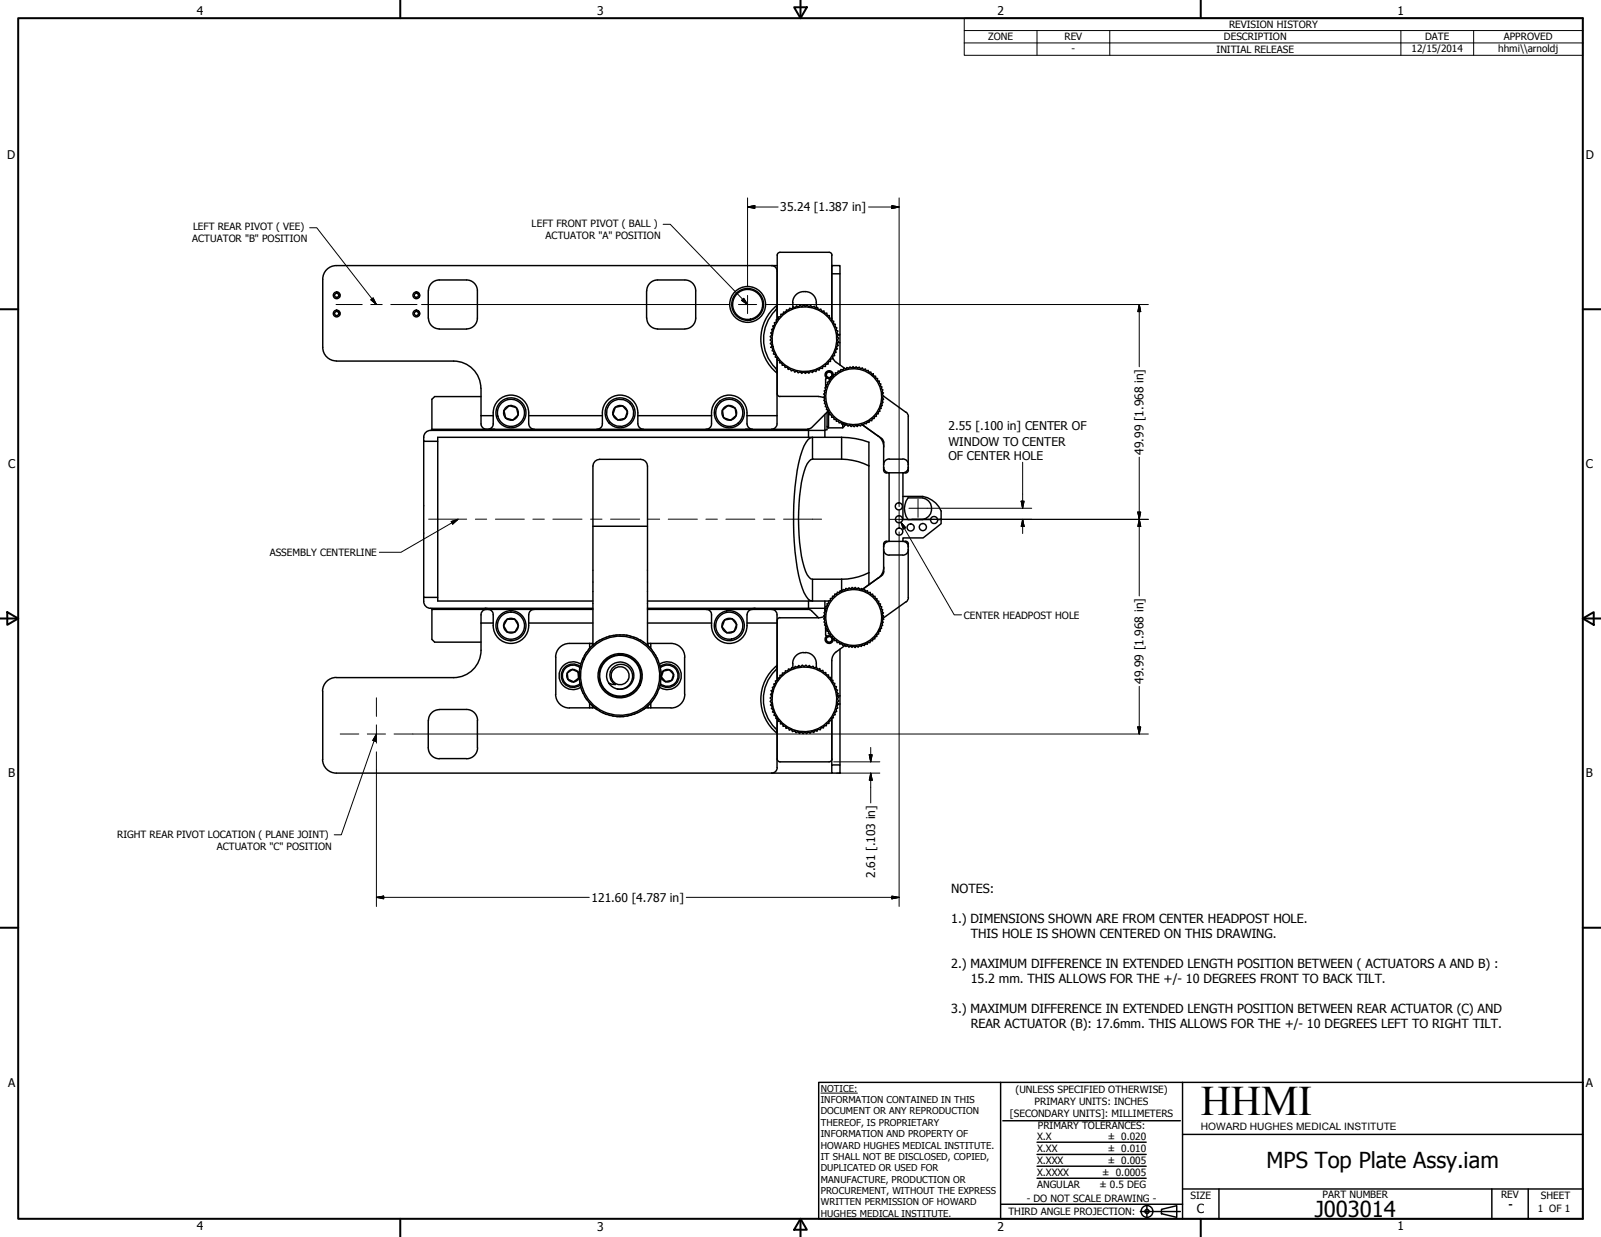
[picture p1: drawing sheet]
<svg xmlns="http://www.w3.org/2000/svg" width="559mm" height="432mm" viewBox="0 0 559 432" stroke-linecap="round" stroke-linejoin="round" font-family="sans-serif">
<!-- layer: Visible (ANSI) -->
<g fill="none" stroke="#000" stroke-width=".51">
<path d="M117.4 92.7a4.7 4.7 0 0 0-4.8 4.7v23.9a4.7 4.7 0 0 0 4.8 4.7M117.4 92.7h153.9M239 97.7h-9.5a3.8 3.8 0 0 0-3.8 3.8M239 97.7a3.8 3.8 0 0 1 3.8 3.8M269.3 92.7l1.4 .6 .5 1.3v17M271.3 89v22.5M289.4 88.1h-17.1a.98 .98 0 0 0-1 1M289.4 88.1a.98 .98 0 0 1 1 1M290.3 92.7h2.9v2.9h-2.9zM290.3 89v23M293.2 95.6v21.2M118.1 108.5l.5 .6-.1 1"/>
<path d="M118.1 102.1l.5 .6-.1 1.1M145.7 102.1h.2M145.8 102.1l.2 .1a1.27 1.27 0 0 1 .3 1.6M145.9 108.5l.5 .6-.1 1M149.5 101.5v9.6M149.5 111a3.8 3.8 0 0 0 3.8 3.8l9.5 .1a3.9 3.9 0 0 0 3.8-3.9M149.5 101.5a3.8 3.8 0 0 1 3.8-3.8h9.5a3.8 3.8 0 0 1 3.8 3.8M166.6 101.5v9.6M225.7 101.5v9.6M225.7 111a3.8 3.8 0 0 0 3.8 3.8l9.5 .1M242.8 111a3.8 3.8 0 0 1-3.8 3.8M242.8 101.5v9.6"/>
<path d="M271.2 107a3.8 3.8 0 0 1-1.6 2.5 14.4 14.4 0 0 0 1.3 19.3l.3 1.1M271.2 106.6a15.2 15.2 0 0 0 0 23.6M272.5 109.7h.9l.1-.8 .8 .1 .2-.9 .8 .3 .3-.8 .8 .3 .4-.8 .8 .3 .4-.7 .7 .5 .5-.7 .7 .6 .6-.7 .6 .6 .6-.6 .6 .7 .7-.5 .5 .7 .7-.4 .4 .7 .8-.3 .3 .8 .8-.2 .3 .8 .8-.2 .1 .8h.9v.8l.9 .1-.1 .8 .9 .1-.1 .9 .8 .1-.2 .9 .8 .2-.3 .8 .8 .4-.4 .8 .8 .4-.5 .7 .7 .5-.5 .7 .6 .6-.6 .6 .5 .6-.6 .6 .5 .7-.8 .5 .5 .7-.8 .4 .3 .8-.7 .3 .2 .8-.8 .2 .2 .9-.9 .1 .1 .9h-.8v.9h-.9l-.1 .9-.9-.2-.1 .9-.9-.3-.3 .8-.8-.3-.3 .8-.8-.4-.4 .7-.8-.4-.5 .7-.6-.5-.6 .6-.6-.6-.7 .6-.5-.7-.7 .5-.5-.7-.7 .4-.4-.7-.8 .3-.4-.8-.7 .3-.3-.9-.8 .2-.2-.9-.8 .1-.1-.8h-.8v-.9l-.8-.1 .1-.9-.8-.1 .2-.9-.9-.2 .4-.9-.8-.3 .4-.7-.8-.5 .5-.7-.7-.5 .5-.7-.6-.6 .6-.6-.6-.6 .7-.6-.5-.7 .7-.4-.4-.8 .8-.4-.4-.8 .8-.3-.2-.9 .8-.1-.2-.9 .8-.2v-.8h.8zM276.7 105.6v1.7M281.1 101.8a3.8 3.8 0 0 1 3.8 3.8M281.1 101.8a3.9 3.9 0 0 0-4.4 3.8M284.9 105.6v1.9M292.6 116.8h.6v2.8h-.8M293.2 119.6v7.8M117.4 126h40.9a9.5 9.5 0 0 1 9.5 9.5M167.9 135.6v12.4a2.01 2.01 0 0 0 1.9 1.9M167.9 138.4h-16.2l-1 1v10.8"/>
<path d="M271.2 129.9v15.2M271.2 124.8v5.1M271.3 125.7v11.7a.98 .98 0 0 0 1 1h13.4l1.8 .4M271.3 124.8v.8M288.2 132.4v2.9M288.2 136v.1M288.5 132h1.6M288.6 132l-.4 .4M290.1 131.8l-.4 .2M290.3 131.5a1.17 1.17 0 0 0-.3-1.7 1.17 1.17 0 0 0-1.7 .6 1.17 1.17 0 0 0 .8 1.6M290.6 124.8l1.3 1.7M290.8 130.8h.7l.1-.7 .8 .1 .1-.7 .7 .2 .3-.7 .7 .2 .3-.7 .7 .4 .4-.6 .6 .4 .5-.6 .5 .4 .6-.5 .5 .5 .5-.5 .5 .6 .6-.5 .5 .7 .6-.4 .4 .7 .7-.3 .2 .7 .7-.2 .2 .7 .8-.1 .1 .7h.7l.1 .7h.7v.7l.7 .1-.1 .8 .8 .1-.2 .8 .7 .2-.3 .7 .6 .4-.3 .6 .7 .4-.4 .6 .6 .5-.5 .5 .5 .6-.5 .5 .5 .6-.6 .4 .4 .7-.5 .3 .3 .7-.7 .4 .3 .7-.7 .2 .2 .8-.7 .2 .2 .7-.8 .1 .1 .8h-.8v.7h-.7l-.1 .8-.8-.2-.2 .7-.7-.1-.2 .7-.7-.3-.3 .7-.7-.3-.3 .6-.7-.4-.5 .6-.6-.5-.5 .6-.5-.5-.5 .4-.6-.6-.5 .5-.5-.7-.6 .4-.3-.7-.7 .3-.3-.7-.7 .2-.2-.7-.8 .2-.1-.7h-.7l-.1-.7h-.7v-.8l-.7-.1 .1-.7-.8-.2 .2-.7-.7-.3 .3-.7-.7-.3 .4-.7-.7-.4 .4-.6-.6-.4 .5-.6-.5-.5 .5-.6-.5-.6 .6-.4-.4-.6 .6-.4-.4-.7 .6-.3-.2-.7 .7-.3-.3-.7 .8-.2-.1-.7 .7-.2-.1-.7h.8z"/>
<path d="M290.8 131.2l-.1 .3M290.8 130.8a1.43 1.43 0 0 0-2.1-1.2 1.43 1.43 0 0 0-.1 2.4M291.9 126.5l3.3 2.3M308.4 138.3l7.8 5.7M147.9 154.1v54.4h4.9M150.7 149.9h131.2M167.9 145.1h4.2M170.2 149.9a1.91 1.91 0 0 0 1.9-1.9 10.2 10.2 0 0 1 1.2-7.5 6.2 6.2 0 0 1 7-2.3 6.2 6.2 0 0 1 4.2 5.9v3.9a2.01 2.01 0 0 0 1.9 1.9M172.6 149.8l-3.3 .4M175.9 143.4l1.8-1.8 2.6 .7 .5 2.5-1.8 1.8-2.5-.7zM184.5 145.1h25.7M208.3 149.9a1.9 1.9 0 0 0 1.9-1.9 10.2 10.2 0 0 1 1.2-7.5 6.2 6.2 0 0 1 7-2.3 6.2 6.2 0 0 1 4.2 5.9v3.9a2.01 2.01 0 0 0 1.9 1.9"/>
<path d="M214.8 142.2l2.5-.5 1.7 1.9-.8 2.4-2.6 .6-1.7-1.9zM222.6 145.1h25.7M246.4 149.9a1.9 1.9 0 0 0 1.9-1.9 10.2 10.2 0 0 1 1.2-7.5 6.2 6.2 0 0 1 7-2.3 6.2 6.2 0 0 1 4.2 5.9v3.9a2.01 2.01 0 0 0 1.9 1.9M252.2 143.2l1.9-1.7 2.5 1 .4 2.5-2 1.7-2.5-.9zM260.3 149.8l3.2 .4M260.7 145.1h10.5M271.2 145.1v2.9a2.01 2.01 0 0 1-1.9 1.9M281.9 149.9l.3-.1v.4h-132l-1 .3-.8 .6a3.6 3.6 0 0 0-.5 3h4.9M283.2 149.2l-1.3 .6M287.9 150.2h-5.7v2.5M287.9 144.7v5.5M287.9 150.2v2.5"/>
<path d="M288.7 143.9v6.2h-.8M288.7 148.8l.5 .6M289.1 143.5l-5.8 5.8M289.2 144v5.4M293.8 152.7a28.3 28.3 0 0 1 9.5 1.7v49.7M293.8 152.7h-10.2v7.6h10.2M293.8 152.7v7.6M294.1 148v1.4M294.6 148.1v.7l-.5 .6h-4.9M300.7 148.1l7 4.9 .5 .5 .3 1.1M306.5 152.2l1.3 1.4 .7 2.5M308.4 154.6v9.5"/>
<path d="M316.2 143.9l.6 .5 .3 1M317 145.5v18.6M283.6 160.3a4.1 4.1 0 0 0-2.4 2.8 65.1 65.1 0 0 0-2.1 26.2l1.1 6.8a10.9 10.9 0 0 0 2.8 6l.6 .1M293.8 160.3a22.9 22.9 0 0 1 9.5 2.3M308.4 163.1l.6 1.4 1.4 .5M308.4 164.1a.98 .98 0 0 0 1 1M309.4 165h6.6M310.3 165v24M310.3 160.3h4.8M310.4 160.2l-1.4 .6-.6 1.3M315.1 160.2l1.4 .6 .6 1.3M315.2 173.3h6.9a8.8 8.8 0 0 1 6.4 5.1v3h-1.3a1.21 1.21 0 0 0-1.2-1.1 1.21 1.21 0 0 0-1.2 1.1"/>
<path d="M317.1 164.1a.98 .98 0 0 1-1 1M317.1 163.1l-.6 1.4-1.4 .5 .1 16.4h9.6M206.9 183.7v-21a2.39 2.39 0 0 1 2.4-2.4h14.3a2.39 2.39 0 0 1 2.4 2.4v21M303.3 199.9a20.8 20.8 0 0 1-9.5 2.3M308.4 191.9l.6 1.3 1.4 .6M308.4 189.9v9.6M308.5 198l-.4 1.9-1.1 1.5-6.1 4.4 7.1-5 .5-1.4M309.4 189h6.6M309.4 188.9a.98 .98 0 0 0-1 1M310.3 193.7h4.8M310.4 189l-1.4 .5-.6 1.4M316.1 188.9a.98 .98 0 0 1 1 1"/>
<path d="M316.9 181.4a6.3 6.3 0 0 1 0-7.6h5.1a3.8 3.8 0 0 1 3.2 3.8 3.8 3.8 0 0 1-3.2 3.8M317 189.9v18.6M317.1 191.9l-.6 1.3-1.4 .6M324.8 181.4a1.24 1.24 0 0 0 1.2 1.4 1.24 1.24 0 0 0 1.3-1.4M328.5 181.4v1.4l-6.3 5h-7l-.1 1.2 1.4 .5 .6 1.4M147.9 208.5a2.91 2.91 0 0 0 1.8 3.8h57.2M150.7 212.3v.4M167.9 217.5h4.2M169.4 212.3l3.2 .4M169.8 212.7h-19.1v10.5l1 1h16.2M169.8 212.7a1.79 1.79 0 0 0-1.9 1.9v12.4M169.8 212.7h37.1"/>
<path d="M170.2 212.7a1.79 1.79 0 0 1 1.9 1.9 10.1 10.1 0 0 0 1.2 7.5 6.2 6.2 0 0 0 7 2.2 6.2 6.2 0 0 0 4.2-5.9v-3.8a1.9 1.9 0 0 1 1.9-1.9M177 216.2h2.6l1.4 2.2-1.3 2.3h-2.6l-1.3-2.3zM184.5 217.5h22.4M226 209.8h63.2M226 217.5h22.3M246.4 212.7a1.79 1.79 0 0 1 1.9 1.9 10.1 10.1 0 0 0 1.2 7.5 6.2 6.2 0 0 0 7.4 2 6.2 6.2 0 0 0 3.8-6.6v-2.9a1.9 1.9 0 0 1 1.9-1.9M260.7 217.5h10.5M263.5 212.3l-3.2 .4M269.3 212.7a1.79 1.79 0 0 1 1.9 1.9v23M281.9 212.7l1.1 .3 2.7 2.6M282.2 209.8v2.5h-56.2M285.7 215.6h-13.4a.98 .98 0 0 0-1 1v21"/>
<path d="M287.7 215.2l-2 .4M287.9 212.3h-5.7v.4h-56.2M287.9 209.8v2.9M287.9 212.9v.7M287.9 214.3v.3M287.9 212.5h.4M288.2 218.4v.7M288.2 219.3v2.3M290.6 208.1h.7l.1-.8 .7 .2 .2-.8 .7 .2 .2-.7 .7 .2 .4-.7 .6 .4 .4-.7 .6 .4 .5-.6 .5 .4 .5-.6 .6 .5 .5-.5 .5 .6 .7-.4 .3 .6 .7-.4 .4 .7 .7-.4 .3 .7 .7-.2 .2 .7 .7-.1 .1 .7 .8-.1 .1 .8h.7v.7l.7 .1v.7l.7 .2-.2 .7 .7 .2-.2 .7 .7 .3-.3 .7 .6 .4-.4 .6 .7 .4-.6 .7 .6 .4-.5 .6 .5 .6-.6 .4 .5 .6-.6 .5 .4 .6-.7 .4 .3 .6-.7 .3 .3 .7-.7 .2 .1 .8-.7 .1 .1 .8h-.8l.1 .8h-.8l-.1 .7-.7-.1-.1 .7-.8-.1-.2 .7-.8-.2-.2 .7-.7-.4-.4 .7-.6-.4-.5 .6-.5-.4-.6 .6-.5-.6-.5 .5-.5-.5-.6 .4-.5-.6-.6 .4-.4-.7-.7 .3-.2-.6-.8 .2-.2-.7-.7 .1-.2-.7h-.7l-.1-.7h-.7v-.7l-.7-.1 .1-.7-.8-.2 .2-.7-.8-.2 .3-.7-.7-.3 .3-.7-.6-.4 .4-.6-.6-.4 .4-.7-.5-.5 .5-.5-.5-.6 .5-.5-.4-.5 .6-.5-.4-.6 .7-.4-.3-.7 .7-.2-.3-.7 .7-.3-.1-.7 .7-.2-.1-.7h.8zM293.8 202.2h-10.2v7.6a3.9 3.9 0 0 1-3-3 65 65 0 0 1-3.6-23.9 83.2 83.2 0 0 1 3-25.5 8.3 8.3 0 0 1 2.8-4.6l.8-.1h-130.8v57.1h54.1M293.8 202.2v4.2M316.2 210.1l-8 5.7"/>
<path d="M317.1 208.6l-.2 .7-.7 .8M117.4 236.5a4.8 4.8 0 0 0-4.8 4.8M167.9 227a9.6 9.6 0 0 1-9.6 9.5h-40.9M194 229.4v12.9M198 234.9l1.8-1.2 1.9 .9 .2 2.1-1.7 1.3-2-.9zM198.7 224.6a4.8 4.8 0 0 0-4.8 4.8M198.8 224.6h8M202.2 237v.4M202.2 235.7v1.3M202.3 234.5l-.2 1.2M202.3 237.4l.3 2.2 1 2.5M202.4 233.2l-.2 1.3"/>
<path d="M202.5 233.1a3.7 3.7 0 0 0-5.2 .2 3.7 3.7 0 0 0 0 5.2 3.7 3.7 0 0 0 5.2 .1M202.6 232.7a4.1 4.1 0 0 0-5.6 .4 4.1 4.1 0 0 0 0 5.6 4.1 4.1 0 0 0 5.6 .4M202.7 232l-.3 1.3M202.8 231.9a4.9 4.9 0 0 0-7.7 4 4.9 4.9 0 0 0 7.7 4M202.9 231.2l-.3 .8M203.5 229.7l-.5 1.5M204 229l-.4 .7M204.8 227.5l-.9 1.4M205.4 226.9l-.6 .7M205.8 224.6v1.8M206.9 224.6h-.1v.8M206.9 225.2v-41.5h19.1v41.5"/>
<path d="M207.1 225.1l-1.8 1.8M207.3 224.8l-.2 .3M208.1 224.3l-.7 .6M209.4 223.4l-1.4 .9M212.5 238.4a4.8 4.8 0 0 1 2.5-7.1 4.8 4.8 0 0 1 6.2 4.3 4.8 4.8 0 0 1-5.7 4.9 4.4 4.4 0 0 0 5.3-3.6 4.4 4.4 0 0 0-4.1-5 3.8 3.8 0 0 0-3.7 2.8 3.8 3.8 0 0 0 1.8 4.3M212.5 238.4l1.1 .5 1.2 .1M212.5 238.5l1.3 1.3 1.7 .7M212.5 222.2l-3.1 1.3M212.9 222l-.4 .1M217.4 221.7h-2.3l-2.2 .4M217.4 221.6l2.5 .4M219.9 222l1.5 .5"/>
<path d="M221.5 222.5l1.1 .5M222.6 223l1.9 1M224.4 224.1l.3 .2M224.8 224.2l.7 .5M225.4 224.8l.3 .2M225.8 225l.6 .6M226 224.6h8.2a4.8 4.8 0 0 1 4.8 4.8M226.2 224.6v.8M226.3 225.6l.3 .3M226.7 225.8l2.2 3M227.1 224.6v1.8M228.9 228.9l.4 .7"/>
<path d="M229.3 229.6l.5 1.1M229.8 230.8l.5 1.3 .4 2.7M230.2 231.9a4.9 4.9 0 0 1 7.6 4 4.9 4.9 0 0 1-7.6 4M230.4 232.7a4.1 4.1 0 0 1 5.6 .4 4.1 4.1 0 0 1-.1 5.6 4.1 4.1 0 0 1-5.5 .4M230.5 233.1a3.7 3.7 0 0 1 5.1 .2 3.7 3.7 0 0 1 0 5.2 3.7 3.7 0 0 1-5.1 .1M230.6 238.1l-.6 2.4M230.6 237.3l-.1 .8M230.7 234.8v2.1M230.7 236.9v.4M233.6 233.8l1.5 1.6M233.6 233.8l-2.1 .5-.7 2 1.5 1.6 2.1-.4 .7-2.1M233.6 233.8a2.19 2.19 0 0 0-2.8 1.8 2.19 2.19 0 0 0 2.2 2.5 2.19 2.19 0 0 0 2.1-2.7"/>
<path d="M233.6 233.8l.8 .4 .7 1.2M239 229.4v12.9M256.2 220.4l-1.2 .5-1.4-.1M256.2 220.4a2.57 2.57 0 0 0 0-3.9 2.57 2.57 0 0 0-3.9 .6 2.57 2.57 0 0 0 1.3 3.7M256.2 220.4l-2.5 .5M256.2 220.4l.9-2.4-1.6-2-2.6 .4-.9 2.4 1.7 2.1M270.6 234a14.3 14.3 0 0 0 0 20.2M271.2 232.7l-.6 1.4M271.2 232.3a15.2 15.2 0 0 0 0 23.7M272.2 235.7h.8l.1-.8h.9l.1-.8 .9 .2 .2-.8 .8 .2 .4-.7 .8 .3 .4-.7 .7 .4 .5-.7 .7 .5 .5-.6 .7 .5 .6-.5 .6 .6 .6-.5 .5 .7 .8-.5 .4 .7 .8-.3 .3 .8 .8-.3 .3 .8 .8-.2 .2 .8h.8l.2 .8h.8v.8l.8 .1-.1 .9 .9 .1-.2 .8 .8 .3-.3 .8 .9 .3-.4 .8 .8 .4-.5 .7 .7 .5-.5 .7 .6 .6-.5 .6 .6 .7-.6 .5 .5 .7-.7 .5 .4 .7-.7 .4 .3 .8-.7 .4 .2 .8-.8 .2 .2 .9-.8 .2 .1 .8-.9 .1 .1 .8h-.9l-.1 .9-.8-.1-.2 .8-.8-.2-.3 .9-.8-.3-.3 .8-.8-.3-.4 .7-.7-.4-.5 .7-.7-.5-.5 .6-.7-.6-.6 .6-.6-.6-.7 .5-.5-.7-.7 .5-.4-.8-.8 .4-.4-.8-.7 .3-.3-.8-.9 .2-.1-.9-.9 .2-.1-.9h-.8v-.9h-.9l.2-.8-.9-.2 .2-.9-.9-.2 .3-.8-.8-.4 .4-.7-.8-.5 .5-.7-.8-.5 .5-.7-.6-.5 .6-.7-.6-.6 .6-.5-.5-.7 .7-.5-.4-.8 .7-.4-.3-.7 .7-.4-.2-.8 .7-.3-.2-.8 .9-.1-.1-.9 .8-.1zM276.7 231.6v1.5M280.5 227.8a3.8 3.8 0 0 0-3.8 3.8"/>
<path d="M280.5 227.8h.6M281.1 227.8a3.8 3.8 0 0 1 3.8 3.8M284.9 231.6v1.3M288.2 221.6l.4 .4M288.5 222h1.3M288.6 222a1.43 1.43 0 0 0 .2 2.5 1.43 1.43 0 0 0 2-1.5M289.1 222a1.17 1.17 0 0 0-.8 1.4 1.17 1.17 0 0 0 1.3 .9 1.17 1.17 0 0 0 1-1.3M289.7 222l.1 .1M290 222.2l.5 .6M290.3 230.6v6.8M290.5 222.2v.1M291.9 227.5l-1.2 1.3-.4 1.8"/>
<path d="M293.2 226.6v40.4M295 225.3l-3.1 2.2M112.6 241.3v23.8M153.3 247.6h9.5a3.8 3.8 0 0 1 3.9 3.9l-.1 9.5a3.7 3.7 0 0 1-3.8 3.9l-9.5-.1a3.7 3.7 0 0 1-3.8-3.8v-9.5M153.3 247.7a3.8 3.8 0 0 0-3.8 3.8M193.9 242.3a4.8 4.8 0 0 0 4.8 4.8M198.8 247.1h8.8M203.6 242.1l.4 .8M204 242.9l.8 1.4M204.9 244.2l.8 1M205.6 245.3l.6 .6M205.8 245.4v1.7"/>
<path d="M206.3 245.9l.9 .8M206.8 246.3v.8M207.1 246.7l.3 .3M207.4 246.9l1.1 .8M207.5 246.9l.6 .6M208.1 247.5l.3 .2M208.5 247.7l1 .6M209.5 248.4l1.1 .5M210.6 248.9l2 .7M212.6 249.7l1.2 .2M213.8 249.9l.4 .1M214.2 249.9l2.5 .2"/>
<path d="M217.9 250.1l-1.2 .1M218.8 249.9l-.9 .1M221.2 249.3l-2.4 .7M222.7 248.7l-1.5 .7M223.5 248.3l-.8 .4M223.8 248.1l-.4 .2M224.8 247.4l-1 .7M225.5 246.9l-1 .8M226.2 246.3v.8M227.1 245.4v1.7M228.1 244.2l-1.5 1.8-1.8 1.5M228.8 243.2l-.8 1"/>
<path d="M228.9 242.8l-.2 .3M229.9 240.5l-.9 2.3M239 242.3a4.8 4.8 0 0 1-4.8 4.8h-8.8M270.6 254.2l.6 1.4M271.2 250.8v17.2M271.3 250.9v14.1M290.3 250.7v16.3M292.2 242.9h1M292.5 245.7h.7M112.6 265.1a4.8 4.8 0 0 0 4.8 4.8M117.4 269.9h172.9M271.3 267.9l-.6 1.4-1.4 .6"/>
<path d="M271.3 265a.98 .98 0 0 0 1 .9h17.1M290.3 267h2.9v2.9h-2.9zM290.4 265a.98 .98 0 0 1-1 .9"/>
<circle cx="117.5" cy="109.4" r="1.17"/>
<circle cx="117.5" cy="103.1" r="1.17"/>
<circle cx="117.5" cy="109.4" r=".73"/>
<circle cx="117.5" cy="103.1" r=".73"/>
<circle cx="145.3" cy="109.4" r="1.17"/>
<circle cx="145.3" cy="103.1" r="1.17"/>
<circle cx="145.3" cy="103.1" r=".73"/>
<circle cx="145.3" cy="109.4" r=".73"/>
<circle cx="261" cy="106.3" r="6.3"/>
<circle cx="261" cy="106.3" r="5.2"/>
<circle cx="261" cy="106.3" r="5.6"/>
<circle cx="280.8" cy="118.4" r="11.3"/>
<circle cx="289.4" cy="130.8" r=".98"/>
<circle cx="298" cy="138.5" r="9.7"/>
<circle cx="178.3" cy="144.1" r="5.2"/>
<circle cx="178.3" cy="144.1" r="2.57"/>
<circle cx="178.3" cy="144.1" r="4.7"/>
<circle cx="216.4" cy="144.1" r="4.7"/>
<circle cx="216.4" cy="144.1" r="2.57"/>
<circle cx="216.4" cy="144.1" r="5.2"/>
<circle cx="254.5" cy="144.1" r="4.7"/>
<circle cx="254.5" cy="144.1" r="5.2"/>
<circle cx="254.5" cy="144.1" r="2.57"/>
<circle cx="313.7" cy="176.8" r="1.24"/>
<circle cx="313.8" cy="181.3" r="1.24"/>
<circle cx="313.8" cy="185.6" r="1.24"/>
<circle cx="317.8" cy="184.1" r="1.24"/>
<circle cx="322.1" cy="184" r="1.24"/>
<circle cx="178.3" cy="218.4" r="4.7"/>
<circle cx="178.3" cy="218.4" r="2.57"/>
<circle cx="178.3" cy="218.4" r="5.2"/>
<circle cx="254.5" cy="218.4" r="5.2"/>
<circle cx="254.5" cy="218.4" r="4.7"/>
<circle cx="298" cy="215.6" r="9.7"/>
<circle cx="200" cy="235.9" r="2.19"/>
<circle cx="216.4" cy="235.9" r="7.7"/>
<circle cx="216.4" cy="235.9" r="3.1"/>
<circle cx="216.4" cy="235.9" r="7.1"/>
<circle cx="216.4" cy="235.9" r="7.3"/>
<circle cx="216.4" cy="235.9" r="13.8"/>
<circle cx="289.4" cy="223.2" r=".98"/>
<circle cx="280.8" cy="244.1" r="11.3"/>
</g>
<circle cx="290.3" cy="92.7" r=".25" fill="#000"/>
<!-- layer: Border (ANSI) -->
<g fill="none" stroke="#000" stroke-width=".7">
<path d="M6.3 6.3h546.1v419.1h-546.1zM139.7 0v6.3M277.2 2.5h4.4l-2.2 3.8zM279.4 0v6.3M419.1 0v6.3M0 107.9h6.3M552.4 107.9h6.4M0 215.9h6.3M2.5 213.7l3.8 2.2-3.8 2.2zM552.4 215.9l3.9-2.2v4.4zM552.4 215.9h6.4M0 323.8h6.3"/>
<path d="M552.4 323.8h6.4M139.7 425.4v6.4M279.4 425.4l2.2 3.9h-4.4zM279.4 425.4v6.4M419.1 425.4v6.4"/>
</g>
<!-- layer: Title (ANSI) -->
<g fill="none" stroke="#000" stroke-width=".51">
<path d="M285.8 377.8h266.6v47.6h-266.6zM349.2 377.8v47.6M412.7 377.8v47.6M350 391.2h62M361.9 398.7h38.1M412.7 396h139.7M361.9 411.3h38.1M361.9 407.1h38.1M361.9 403h38.1M412.7 415h139.7M425.4 415v10.4M520.7 415v10.4"/>
<path d="M533.4 415v10.4M349.2 420.4h63.5M398 422.9h14M400.3 420.6v4.6M405.4 422.1l5.3-1.2v4l-5.3-1.2z"/>
<circle cx="400.3" cy="422.9" r="2.06"/>
<circle cx="400.3" cy="422.9" r=".73"/>
</g>
<path d="M286.5 381.6h12.8" fill="none" stroke="#000" stroke-width=".35"/>
<!-- layer: Symbol (ANSI) -->
<g fill="none" stroke="#000" stroke-width=".35">
<path d="M336.5 10.7v-4.4h215.9v4.4M336.5 15h215.9M361.9 10.7v8.6M387.3 10.7v8.6M488.9 10.7v8.6M514.3 10.7v8.6M552.4 10.7h-215.9v4.3M552.4 10.7v8.6h-215.9v-4.3M108.1 79.5h2.5l20.7 26.7-1.1-2.2-.7 .6 1.8 1.6M231.5 78.3h2.4l27 27.9M260.9 106.1l-1.3-2-.8 .7 2 1.4M159.6 181.4l-2.1 .7 .5 .8 1.8-1.5"/>
<path d="M159.7 181.4l-19.7 11.4h-7.6M314.5 182.3l1.6 1.9-.8 .5zM314.5 182.3l18.6 32.3h2.5M131.3 256.5l-12.2 34.9h-2.5M131.3 256.4l-1.2 2 1 .4 .2-1.8"/>
</g>
<!-- layer: Centerline (ANSI) -->
<g fill="none" stroke="#000" stroke-width=".35">
<path d="M117.3 106.3h9.1M129.4 106.3h4M136.4 106.3h9.1M149.6 181.2h13.3M165.9 181.2h4M172.9 181.2h10.1M186 181.2h4M193 181.2h10.1M206.1 181.2h4M213.1 181.2h10.2M226.3 181.2h4M233.2 181.2h10.2"/>
<path d="M246.4 181.2h4M253.4 181.2h10.1M266.5 181.2h3.9M273.5 181.2h13.3"/>
</g>
<!-- layer: Center Mark (ANSI) -->
<g fill="none" stroke="#000" stroke-width=".35">
<path d="M260.9 99.9v.2M254.6 106.3h.2M257.7 106.3h6.4M260.9 103.1v6.4M260.9 112.5v.1M267.1 106.3h.1M313.8 178.1v6.4M310.6 181.3h6.4M118.7 256.2h6.5M128.2 256.2h6.4M131.4 243.6v6.5M131.4 253v6.4"/>
<path d="M137.5 256.2h6.6M131.4 262.4v6.5"/>
</g>
<!-- layer: Dimension (ANSI) -->
<g fill="none" stroke="#000" stroke-width=".35">
<path d="M260.9 72.3l2.6-.5v1zM260.9 72.3h10.7M260.9 69.1v30.8M303.1 72.3h10.7M311.3 71.8l2.5 .5-2.5 .5zM313.8 69.1v107.7M147.1 106.3h107.5M267.2 106.3h133.6M397.6 106.3l.5 2.5h-1zM397.6 106.3v21.7M397.6 159.6v48.4M323.6 177.4h36.5"/>
<path d="M356.4 174.9h1l-.5 2.5zM356.9 161.4v16M397.1 178.8h1l-.5 2.5zM313.8 185.7v130.7M318.2 181.3h82.6M356.9 181.3l.5 2.5h-1zM356.9 181.3v4.9M397.6 181.3l.5 2.5h-1zM397.6 239.6v16.6M144.1 256.2h256.7M397.1 253.7h1l-.5 2.5zM131.4 268.9v47.5"/>
<path d="M291 265.9h16.1M292 269.9h15.1M303.4 263.5h1l-.5 2.4zM303.9 269.9l.5 2.5h-1zM303.9 260.9v5M303.9 269.9v10.4M131.4 313.2l2.5-.4v1zM131.4 313.2h74.3M239.5 313.2h74.3M311.3 312.8l2.5 .4-2.5 .6z"/>
</g>
<g fill="#000" stroke="#000" stroke-width=".35">
<path d="M260.9 72.3l2.6-.5zM260.9 72.3l2.6-.5v1zM311.3 72.8l2.5-.5zM311.3 71.8l2.5 .5-2.5 .5zM397.6 106.3l.5 2.5zM397.6 106.3l.5 2.5h-1zM356.4 174.9l.5 2.5zM356.4 174.9h1l-.5 2.5zM397.1 178.8l.5 2.5zM397.1 178.8h1l-.5 2.5zM356.9 181.3l.5 2.5zM356.9 181.3l.5 2.5h-1z"/>
<path d="M397.6 181.3l.5 2.5zM397.6 181.3l.5 2.5h-1zM397.1 253.7l.5 2.5zM397.1 253.7h1l-.5 2.5zM303.4 263.5l.5 2.4zM303.4 263.5h1l-.5 2.4zM303.9 269.9l.5 2.5zM303.9 269.9l.5 2.5h-1zM131.4 313.2l2.5-.4zM131.4 313.2l2.5-.4v1zM311.3 313.8l2.5-.6zM311.3 312.8l2.5 .4-2.5 .6z"/>
</g>
<!-- layer: Symbol (ANSI) -->
<path d="M129.5 104.6l1.9 1.7zM129.5 104.6l.7-.6 1.2 2.3zM258.8 104.8l2.1 1.5zM258.8 104.8l.8-.7 1.3 2.2zM158 182.9l1.9-1.7zM157.5 182.1l2.4-.9-1.9 1.7zM314.5 182.3l1.6 1.9zM314.5 182.3l1.6 1.9-.8 .5zM131.4 256.2l-.3 2.6zM131.4 256.2l-.3 2.6-1-.4z" fill="#000" stroke="#000" stroke-width=".35"/>
<!-- layer: Work Point (ANSI) -->
<path d="M317.2 177.4h6.4M320.4 174.2v6.4" fill="none" stroke="#000" stroke-width=".35"/>
<text font-size="14.7" x="419.1" y="389.2">HHMI</text>
<g font-size="7.7">
<text x="442.1" y="407.7">MPS Top Plate Assy.iam</text>
<text x="458.9" y="424.8">J003014</text>
</g>
<g font-size="4.4">
<text x="332" y="311.8">NOTES:</text>
<text x="332" y="322.3">1.) DIMENSIONS SHOWN ARE FROM CENTER HEADPOST HOLE.</text>
<text x="338.8" y="327.5">THIS HOLE IS SHOWN CENTERED ON THIS DRAWING.</text>
<text x="332" y="337.9">2.) MAXIMUM DIFFERENCE IN EXTENDED LENGTH POSITION BETWEEN ( ACTUATORS A AND B) :</text>
<text x="338.8" y="343.2">15.2 mm. THIS ALLOWS FOR THE +/- 10 DEGREES FRONT TO BACK TILT.</text>
<text x="332" y="353.6">3.) MAXIMUM DIFFERENCE IN EXTENDED LENGTH POSITION BETWEEN REAR ACTUATOR (C) AND</text>
<text x="338.8" y="358.8">REAR ACTUATOR (B): 17.6mm. THIS ALLOWS FOR THE +/- 10 DEGREES LEFT TO RIGHT TILT.</text>
<text x="417.8" y="423.5">C</text>
</g>
<g font-size="4.2">
<text x="68.7" y="5.3">4</text>
<text x="208.4" y="5.3">3</text>
<text x="348.1" y="5.3">2</text>
<text x="487.8" y="5.3">1</text>
<text x="2.5" y="55.5">D</text>
<text x="553.5" y="55.5">D</text>
<text x="272.4" y="73.8">35.24 [1.387 in]</text>
<text x="331.1" y="150.1">2.55 [.100 in] CENTER OF</text>
<text x="331.1" y="155.5">WINDOW TO CENTER</text>
<text x="331.1" y="160.5">OF CENTER HOLE</text>
<text x="399.2" y="158.8" transform="rotate(-90 399.2 158.8)">49.99 [1.968 in]</text>
<text x="2.8" y="163.4">C</text>
<text x="553.5" y="163.4">C</text>
<text x="399.2" y="238.8" transform="rotate(-90 399.2 238.8)">49.99 [1.968 in]</text>
<text x="2.9" y="271.4">B</text>
<text x="553.5" y="271.4">B</text>
<text x="305.4" y="306.5" transform="rotate(-90 305.4 306.5)">2.61 [.103 in]</text>
<text x="206.4" y="314.8">121.60 [4.787 in]</text>
<text x="2.8" y="379.3">A</text>
<text x="553.5" y="379.3">A</text>
<text x="68.7" y="429.5">4</text>
<text x="208.4" y="429.6">3</text>
<text x="348.1" y="429.6">2</text>
<text x="487.8" y="429.5">1</text>
</g>
<text font-size="3.6" x="419.1" y="394.3">HOWARD HUGHES MEDICAL INSTITUTE</text>
<g font-size="3.5">
<text x="429" y="9.8">REVISION HISTORY</text>
<text x="344.9" y="14.1">ZONE</text>
<text x="371.5" y="14.1">REV</text>
<text x="427.2" y="14.1">DESCRIPTION</text>
<text x="497.4" y="14.1">DATE</text>
<text x="524.9" y="14.1">APPROVED</text>
<text x="374" y="18.3">-</text>
<text x="424.6" y="18.4">INITIAL RELEASE</text>
<text x="492.7" y="18.2">12/15/2014</text>
<text x="522.9" y="18.1">hhmi\\arnoldj</text>
<text x="67.4" y="80.5">LEFT REAR PIVOT ( VEE)</text>
<text x="185.5" y="79.2">LEFT FRONT PIVOT ( BALL )</text>
<text x="190.4" y="83.4">ACTUATOR &quot;A&quot; POSITION</text>
<text x="67.1" y="84.6">ACTUATOR &quot;B&quot; POSITION</text>
<text x="94.2" y="194.1">ASSEMBLY CENTERLINE</text>
<text x="336.4" y="215.9">CENTER HEADPOST HOLE</text>
<text x="40.9" y="292.4">RIGHT REAR PIVOT LOCATION ( PLANE JOINT)</text>
<text x="75.6" y="296.5">ACTUATOR &quot;C&quot; POSITION</text>
<text x="354.5" y="381.6">(UNLESS SPECIFIED OTHERWISE)</text>
<text x="352.5" y="390">[SECONDARY UNITS]: MILLIMETERS</text>
<text x="361.1" y="385.8">PRIMARY UNITS: INCHES</text>
<text x="362.3" y="394.1">PRIMARY TOLERANCES:</text>
<text x="361.9" y="397.9">X.X</text>
<text x="386.7" y="398">± 0.020</text>
<text x="361.9" y="402.1">X.XX</text>
<text x="361.9" y="406.3">X.XXX</text>
<text x="386.7" y="402.1">± 0.010</text>
<text x="386.7" y="406.3">± 0.005</text>
<text x="361.9" y="410.5">X.XXXX</text>
<text x="384.7" y="410.5">± 0.0005</text>
<text x="358.4" y="419.7">- DO NOT SCALE DRAWING -</text>
<text x="361.9" y="414.6">ANGULAR</text>
<text x="383.8" y="414.7">± 0.5 DEG</text>
<text x="415.5" y="418.4">SIZE</text>
<text x="461.6" y="418.3">PART NUMBER</text>
<text x="523.9" y="418.3">REV</text>
<text x="537.8" y="418.4">SHEET</text>
<text x="352" y="424.2">THIRD ANGLE PROJECTION:</text>
<text x="526.5" y="421.5">-</text>
<text x="536.7" y="423.2">1 OF 1</text>
</g>
<g font-size="3.3">
<text x="286.5" y="381.1">NOTICE:</text>
<text x="286.5" y="385">INFORMATION CONTAINED IN THIS</text>
<text x="286.5" y="389">DOCUMENT OR ANY REPRODUCTION</text>
<text x="286.5" y="392.9">THEREOF, IS PROPRIETARY</text>
<text x="286.5" y="396.9">INFORMATION AND PROPERTY OF</text>
<text x="286.5" y="400.9">HOWARD HUGHES MEDICAL INSTITUTE.</text>
<text x="286.5" y="404.9">IT SHALL NOT BE DISCLOSED, COPIED,</text>
<text x="286.5" y="408.9">DUPLICATED OR USED FOR</text>
<text x="286.5" y="412.8">MANUFACTURE, PRODUCTION OR</text>
<text x="286.5" y="416.8">PROCUREMENT, WITHOUT THE EXPRESS</text>
<text x="286.5" y="420.8">WRITTEN PERMISSION OF HOWARD</text>
<text x="286.5" y="424.8">HUGHES MEDICAL INSTITUTE.</text>
</g>
</svg>
